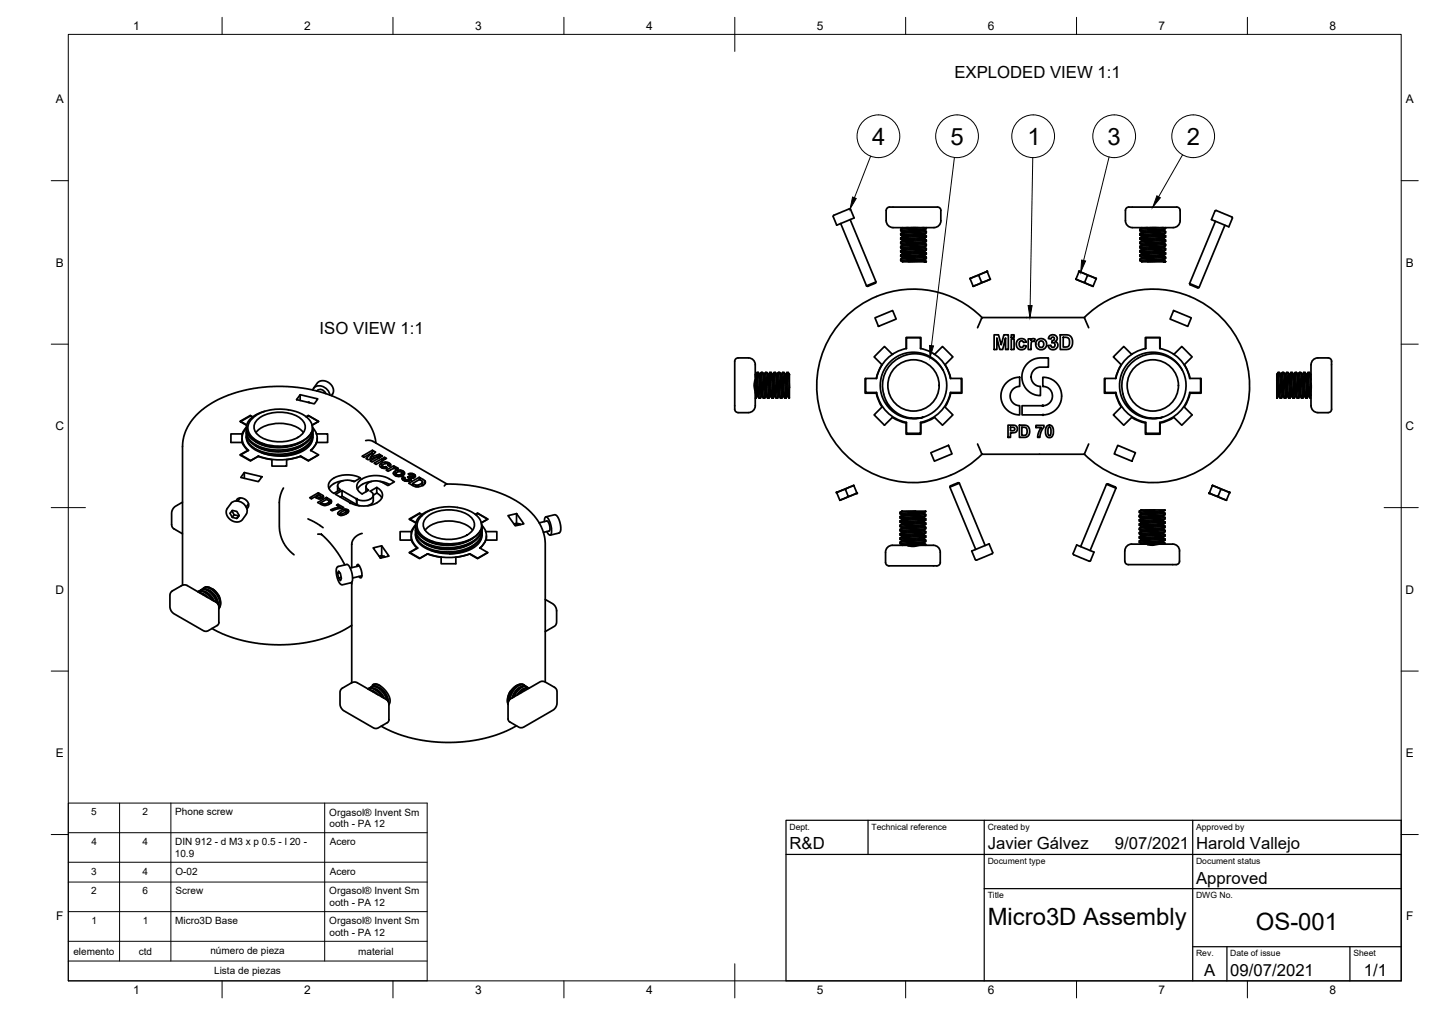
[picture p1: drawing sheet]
<svg xmlns="http://www.w3.org/2000/svg" width="420mm" height="297mm" viewBox="0 0 420 297" stroke-linecap="round" stroke-linejoin="round" font-family="sans-serif">
<!-- layer: Visible -->
<g fill="none" stroke="#000" stroke-width=".51">
<path d="M246 65.4l7.5 18.3M248.5 61.1l-3.7 1.6a.91 .91 0 0 0-1 .7l1 2.5 3-1.2 2.1-.9-1-2.5M248.5 61.1l.4 .2M248.8 64.3l7.5 18.2-.5 .5-1.9 .8-.4-.1M259.3 61.6v3M259.3 64.6a2 2 0 0 0 2 2M260.3 60.6h14M260.3 60.6a1.01 1.01 0 0 0-1 1M261.3 66.6h12M263.5 69.6v.4M263.5 70.9v.4M263.5 72.1v.4"/>
<path d="M263.5 73.4v.4M263.5 74.6v.4M263.5 75.9v.4M263.6 76.3l.5 .3M263.6 72.5l.5 .3M263.6 71.3l.5 .3M263.6 70l.5 .3M263.6 68.8l.5 .3M263.6 67.5l.5 .3M264.1 66.6v.2M264.1 67.8v.3M264.1 69.1v.2"/>
<path d="M264.1 70.3v.3M264.1 71.6v.2M264.1 66.8l-.5 .3M264.1 68.1l-.5 .3M264.1 69.3l-.5 .3M264.1 70.6l-.5 .3M264.1 71.8l-.5 .3M264.1 73.1l-.5 .2M264.1 74.3l-.5 .3M264.1 75.6l-.5 .2M265.8 66.6l-1.7 .2M265.8 76.6h4.6"/>
<path d="M270.4 66.6l-6.5 .4-.4 .1v.4M270.4 76.6l.6-.1zM270.5 76l-6.4 .6M270.5 74.7l-6 .5-.4 .1v.3M270.5 71l-6.4 .6M270.5 69.7l-6.4 .6M270.5 68.4l-6.4 .7M270.5 73.5l-6 .4-.4 .1v.3M270.5 72.2l-6.2 .5-.2 .1v.3M270.5 67.2l-6.4 .6M270.5 69.9l-6.4 .7M270.5 68.7l-6.4 .6"/>
<path d="M270.5 67.4l-6.4 .7M270.5 76.2l-6.4 .4M270.5 74.7v.3h-.3l-6.1 .6M270.5 73.4v.3l-.4 .1-6 .5M270.5 72.2v.3l-.4 .1-6 .5M270.5 70.9v.3l-.3 .1-6.1 .5M270.5 72.4l.5 .4-7.5 .6M270.5 73.7l.5 .3-7.5 .6M270.5 67.2v.2M270.5 68.4v.3M270.5 69.7v.2M270.5 75.9v.3"/>
<path d="M270.5 76.2l.5 .3M270.5 74.9l.5 .3M270.5 71.2l.5 .3M270.5 69.9l.5 .3M270.5 68.7l.5 .3M270.5 67.4l.5 .3M271 75.6l-7.4 .7M271 74.4l-7.5 .6 .6 .3M271 71.9l-7.4 .6M271 69.4l-7.4 .6M271 67.7l-7.2 .6-.3 .1v.4M271 69l-7.5 .6"/>
<path d="M271 70.2l-7.5 .7M271 71.5l-7.5 .6M271 75.2l-7.5 .7M271 75.7l-.5 .3M271 74.4l-.5 .3M271 73.2l-.5 .3M271 71.9l-.5 .3M271 70.7l-.5 .3M271 69.4l-.5 .3M271 68.1l-.5 .3M271 66.9l-.5 .3M271 73.1l-7.5 .7 .6 .3"/>
<path d="M271 70.6l-7.4 .7M271 68.1l-7.4 .7M271 66.6v.3l-.3 .1-7.1 .5M271 67.7v.4M271 69v.4M271 70.2v.4M271 71.5v.4M271 72.8v.3M271 74v.4M271 75.3v.3M274.3 60.6a1.01 1.01 0 0 1 1 1M275.3 61.6v3"/>
<path d="M275.3 64.6a2 2 0 0 1-2 2M288.8 79.4v.1M288.8 79.4l-5 2.1M288.9 79.5h.1M315.7 79.5l2.5 1M330.3 60.6h14M330.3 60.6a1.01 1.01 0 0 0-1 1v3a2 2 0 0 0 2 2M331.3 66.6h12M333.5 69.6v.4M333.5 70.9v.4M333.5 72.1v.4M333.5 73.4v.4"/>
<path d="M333.5 74.6v.4M333.5 75.9v.4M333.6 76.3l.5 .3M333.6 72.5l.5 .3M333.6 71.3l.5 .3M333.6 70l.5 .3M333.6 68.8l.5 .3M333.6 67.5l.5 .3M334.1 66.6v.2M334.1 67.8v.3M334.1 69.1v.2M334.1 70.3v.3"/>
<path d="M334.1 71.6v.2M334.1 66.8l-.5 .3M334.1 68.1l-.5 .3M334.1 69.3l-.5 .3M334.1 70.6l-.5 .3M334.1 71.8l-.5 .3M334.1 73.1l-.5 .2M334.1 74.3l-.5 .3M334.1 75.6l-.5 .2M335.8 66.6l-1.7 .2M335.8 76.6h4.6M340.4 66.6l-6.5 .4-.4 .1v.4"/>
<path d="M340.4 76.6l.6-.1zM340.5 76l-6.4 .6M340.5 74.7l-6 .5-.4 .1v.3M340.5 73.5l-6 .4-.4 .1v.3M340.5 72.2l-6.2 .5-.2 .1v.3M340.5 71l-6.4 .6M340.5 69.7l-6.4 .6M340.5 68.4l-6.4 .7M340.5 67.2l-6.4 .6M340.5 76.2l-6.4 .4M340.5 74.7v.3h-.2l-6.2 .6M340.5 73.4v.3l-.4 .1-6 .5"/>
<path d="M340.5 72.2v.3l-.4 .1-6 .5M340.5 70.9v.3l-.3 .1-6.1 .5M340.5 69.9l-6.4 .7M340.5 68.7l-6.4 .6M340.5 67.4l-6.4 .7M340.5 72.4l.5 .4-7.5 .6M340.5 73.7l.5 .3-7.4 .6M340.5 67.2v.2M340.5 68.4v.3M340.5 69.7v.2M340.5 75.9v.3M340.5 76.2l.5 .3"/>
<path d="M340.5 74.9l.5 .3M340.5 71.2l.5 .3M340.5 69.9l.5 .3M340.5 68.7l.5 .3M340.5 67.4l.5 .3M341 67.7l-7.2 .6-.2 .1-.1 .4M341 69l-7.4 .6M341 70.2l-7.4 .7M341 71.5l-7.4 .6M341 75.2l-7.5 .7M341 75.7l-.5 .3M341 74.4l-.5 .3"/>
<path d="M341 73.2l-.5 .3M341 71.9l-.5 .3M341 70.7l-.5 .3M341 69.4l-.5 .3M341 68.1l-.5 .3M341 66.9l-.5 .3M341 75.6l-7.4 .7M341 74.4l-7.4 .6 .5 .3M341 73.1l-7.5 .7 .6 .3M341 71.9l-7.4 .6M341 70.6l-7.4 .7M341 69.4l-7.4 .6"/>
<path d="M341 68.1l-7.4 .7M341 66.6v.3l-.3 .1-7.1 .5M341 67.7v.4M341 69v.4M341 70.2v.4M341 71.5v.4M341 72.8v.3M341 74v.4M341 75.3v.3M344.3 60.6a1.01 1.01 0 0 1 1 1v3a2 2 0 0 1-2 2M355.6 61.6l4 1.6a.86 .86 0 0 1 1 .7l-1.1 2.5-5-2.1zM355.6 64.8l-7.5 18.2"/>
<path d="M358.4 65.9l-7.6 18.2h-.7l-1.9-.8-.1-.3M256 93l5.2-2.1 1 2.5-5.2 2.1zM256.3 82.5l-2.8 1.2M283.8 81.5l1 2.3 4.8-2M283.8 81.5h.1M286.3 80.5l2.6-1 .8 2.1-2.5 1.1zM286.3 80.5l-2.5 1.1M287.2 82.7l-2.5 1M287.3 92.9a28.3 28.3 0 0 0-40 0 28.3 28.3 0 0 0 0 40 28.3 28.3 0 0 0 40 0M289.7 81.6h.1M289.8 81.6v.1M289.8 81.7h.1"/>
<path d="M289.8 81.7l-.2 .1M290.9 98h1.3l.7 2.9 .8-2.9h1.3v4.3h-.8v-3.4l-.8 3.4h-.9l-.8-3.4v3.4h-.8zM295.9 99.2h.8v3.1h-.8zM295.9 98h.8v.7h-.8zM297.8 99.5l1.1-.4 1.1 .4 .3 .6-.9 .1-.1-.3-.5-.2-.4 .3-.2 .4 .1 .8 .3 .4h.6l.3-.5 .8 .1-.5 .9-1.1 .2-.9-.4-.4-1 .1-.9zM300.8 99.2h.8v.4l.5-.5 .8 .2-.3 .7-.4-.2-.4 .3-.1 2.2h-.9zM304.1 100l.7-.2 .5 .4 .1 .9-.4 .5h-.6l-.4-.2-.1-.8zM307.1 98.3l.6-.3 1 .1 .6 .6-.2 1a.28 .28 0 0 0-.3 .3 .28 .28 0 0 0 .4 .2l.3 .8-.5 1.1-1.1 .2-.8-.3-.4-.9 .8-.1 .3 .6 .3 .1 .4-.2 .2-.6-.3-.5-.7-.1 .1-.6 .7-.4v-.4l-.5-.3-.4 .2-.1 .4-.8-.1zM310.2 98h2.1l1.1 .6 .4 .9v1l-.2 .9-.5 .6-.8 .3h-2.1zM311.1 98.7l1.3 .1 .4 .4 .1 1.4-.4 .8-1.4 .2zM314.8 81.7h.1M314.8 81.7l.2 .1"/>
<path d="M314.8 81.6l2.5 1.1M315 81.8l4.8 2M317.3 92.9l1.2 3M317.3 92.9h-30l-1.3 3M317.3 92.9a28.3 28.3 0 0 1 40 0 28.3 28.3 0 0 1 0 40 28.3 28.3 0 0 1-40 0M318.2 80.5l2.5 1.1-.9 2.1-2.5-1zM319.8 83.8h.1M319.9 83.7h.1M320.7 81.6h.1M320.7 81.5h.1M320.8 81.5l-.1 .1M320.8 81.5l-5-2.1-1 2.3"/>
<path d="M343.4 90.9l5.2 2.1-1.1 2.5-5.2-2.1zM348.1 83l2.7 1.1M87.8 115.5l5.2 1.2-1 1.5-5.2-1.2zM87.8 115.5v1.7M90.3 117.8l.3 .1M90.4 117.7l-.3 .1M91.5 114.1a2.3 2.3 0 0 1 3.8-.5 3 3 0 0 1 1.2 2M91.7 113.6l1.7-1.9 .8-.3 1.3 .2 1.3 .9 .7 1.2v1.1l-.5 1M92.7 114.4a1.54 1.54 0 0 1 2.6 .8M216 104.7h3a2 2 0 0 1 2 2.1v4.2l-.4 1.7 .4 2.2v3.8a2 2 0 0 1-2 2l-3 .1M216 104.7a1.61 1.61 0 0 0-1 2.1v12.2a1.43 1.43 0 0 0 1 1.7M220.9 111.4l.3 5.1 .4-.5"/>
<path d="M221 109.7l.5 6.3M221 109.5h.2M221 116.5h.2M221.2 109.5l.3-.5 .5 7.2 .1 .3h.4M221.2 109.5l.5 6.1 .4 .9M221.5 109h.4l.1 .3 .5 7.2 .3-.5M221.5 116h.3M221.9 109l.4 1.1 .5 5.9M222.2 109.5h.2l.4-.5 .5 7.5-.3-.8-.6-6.2M222.7 109h.4l.1 .3 .5 7.2 .3-.5h.3M222.8 116h.3M223.1 109l.4 1.1 .5 5.9"/>
<path d="M223.4 116.5h.4M223.4 109.5h.3l.3-.5 .5 7.2 .1 .3h.4M223.7 109.5l.5 6.2 .4 .8M224 109h.4l.1 .4 .5 7.1 .3-.5h.3M224.4 109l.4 .9 .5 6.1M224.7 109.5h.2M224.9 109.5l.3-.5 .6 7.5M224.9 109.5l.5 6 .4 1M225.2 109h.4l.1 .4 .5 7.1 .3-.5M225.6 109l.4 .9 .5 6.1M225.8 116.5h.5M225.9 109.5h.3"/>
<path d="M226.2 109.5l.3-.5 .5 7.1 .1 .4h.4M226.2 109.5l.5 6 .4 1M226.5 109h.4l.1 .4 .5 7.1 .3-.5M226.5 116h.3M226.9 109l.4 1.1 .5 5.9M227.2 109.5h.2M227.4 109.5l.6 6.2 .3 .8M227.4 109.5l.3-.5 .6 7.1v.4h.4M227.7 109h.4l.1 .4 .5 7.1 .3-.5h.3M227.8 116h.2M228.1 109l.4 1.1 .5 5.9M228.4 109.5h.3l.3-.4 .5 7 .1 .4h.4"/>
<path d="M228.7 109.5l.5 6.2 .4 .8M229 109h.4l.1 .4 .5 7.1 .3-.5h.2M229.4 109l.4 .9 .5 6.1M229.7 109.5h.2M229.9 109.5l.5 6 .4 1M229.9 109.5l.3-.5 .7 7.5 .1-3M230.2 109h.4l.1 .4 .3 4.1M230.6 109l.4 .6v3.9M230.9 109.5l.1 .2M253.3 110.8h-.2v4.3h3.3l.5 1.8 1.2 2.2-2.3 2.3 3 3 2.3-2.2M253.3 110.8l3.2-.1a11 11 0 0 1 8.7-8.7v-3.2h4.1v3.2a11 11 0 0 1 8.8 8.8h3.2v4.1l-3.2-.1a11.1 11.1 0 0 1-8.8 8.8v3.2h-4.1v-3.2a11 11 0 0 1-8.7-8.7h-3.2zM260.1 106.2l1.9-1.5 2.1-1.1 2.4-.5 2.4 .1 2.1 .6 2 1.1 1.5 1.4 1.4 2-2.1-2.5-1.5-1.1-1.8-.8-1.7-.3-1.7-.1-1.5 .2-1.6 .6a9.2 9.2 0 0 0-5.1 12.2l.9 1.6 1 1.4 2.4 1.8 3.3 1.1h1.7l2-.3-1.5 .3-1.9 .1-2.6-.4-2.7-1.5-1.2-1-1.2-1.5-1.3-2.9-.2-3.1 .3-1.9 .5-1.4z"/>
<path d="M261.1 103.7l-2.3-2.3-3 3 2.3 2.3-.9 1.7-.8 2.4M261.4 103.5l-.3 .2M265.1 102v-3.2h4.3v3.2M273.2 103.5l.3 .2M273.5 103.7l2.3-2.3 3 3-2.3 2.4 .9 1.6 .8 2.4M275.9 108.3a9.7 9.7 0 0 1-5.7 13.8M281.3 110.8h.1v4.3h-3.2l-.5 1.8-1.2 2.2 2.3 2.3-3 3-2.3-2.2M294.4 112.1l1.7-1.2 2.2-.5v2.7l-.8 .1-1 .6-.8 1.1-.1 .9 .1 1.1 .5 .9 1 .7 1.1 .2v2.7l-1.3-.2-1.6-.6-1.2-1.1-.9-1.4-.4-1.6 .1-1.7 .5-1.5zM300.6 106.4l1.2-.9 1.2-.5 3.7-.3v2.7h-2.5l-.8 .3-1.1 .8-.6 1.3 .1 1.2 .5 1.1 .9 .7 1.2 .3v2.7l-1.6-.3-1.4-.7-1.3-1.2-.8-1.4-.3-1.6 .1-1.4 .5-1.4zM305.1 110.4l1.5 .2 1.2 .5 1.2 .8 .9 1.2 .7 2.4-.1 1.6-.6 1.5-1.4 1.6-1.8 1-1.4 .2h-6.3v-2.7h6.6l1-.4 .9-.9 .4-1.3-.1-1.2-1-1.3-1-.4-.7-.1zM323.3 110.8h-.2v4.3h3.3l.5 1.8 1.2 2.2-2.3 2.3 3 3 2.3-2.3 1.7 1 2.3 .7v3.3h4.3v-3.3M326.5 110.8h-3.2v4.1h3.2"/>
<path d="M326.5 110.7a11 11 0 0 1 8.7-8.7v-3.2h4.1l.1 3.2a10.9 10.9 0 0 1 8.7 8.8h3.2v4.1h-3.2a10.9 10.9 0 0 1-8.7 8.7l-.1 3.2h-4.1v-3.2a11.1 11.1 0 0 1-8.7-8.8M330.3 106.1l2-1.6 1.8-.9 2.4-.5 2.4 .1 2 .6 2 1 1.5 1.4 1.5 2.1-1-1.4-1.3-1.3-2.8-1.6-1.7-.4-2-.1-1.5 .2-1.7 .7a9.3 9.3 0 0 0-4.9 12.2l.5 1.1 1.3 1.7 2.7 2 3 1h1.7l2-.3-1.7 .4h-1.7l-2.6-.4-2.8-1.6-1.4-1.3-.9-1.2-.8-1.4-.5-1.8-.2-3.1 .8-2.8 .7-1.3zM331.4 103.5l-.3 .2-2.3-2.3-3 3 2.3 2.3-.9 1.7-.8 2.4M335.1 102v-3.2h4.3v3.2M343.2 103.5l.3 .2 2.3-2.3 3 3-2.3 2.4 .9 1.6 .8 2.4M345.9 108.3a9.7 9.7 0 0 1-5.7 13.8M351.3 110.8h.1v4.3h-3.2l-.8 2.4-.9 1.6 2.3 2.3-3 3-2.3-2.2-2.2 1.1-1.8 .5M373.6 111.2v4.7M373.6 109.5l.4-.5 .5 7.2 .1 .3h.3M373.7 109.5l.5 6.1 .3 .9M373.7 109.5l-.1 1.8 .4 4.7M374 109h.3l.1 .3 .5 7.2 .4-.5h.2"/>
<path d="M374 116h.3M374 116l-.3 .5-.1-.6 .1 .6M374.4 109l.4 1.1 .4 5.9M374.6 109.5h.3l.3-.5 .5 7 .1 .5h.4M374.9 109.5l.5 6.2 .4 .8M375.2 109h.4l.1 .4 .5 7 .3-.4h.3M375.6 109l.4 1.1 .5 5.9M375.9 109.5h.3M376.1 109.5l.3-.5 .6 7.3 .5 .2M376.2 109.5l.5 6.2 .3 .8M376.4 109h.5v.4l.5 7.1 .4-.5M376.9 109l.3 .9 .6 6.1"/>
<path d="M377.1 109.5h.3M377.4 109.5l.3-.5 .5 7.1 .1 .4h.4M377.4 109.5l.5 6 .4 1M377.7 109h.4l.1 .4 .5 7.1 .3-.5M377.8 116h.2M378.1 109l.4 1.1 .5 5.9M378.4 109.5l.3 .3 .5 5.7 .4 1M378.6 109.5l.3-.5 .6 7.1 .1 .4h.4M378.9 109h.4l.1 .2 .5 7.3 .4-.5M379 116h.3M379.3 109l.5 1.1 .5 5.9M379.6 109.5h.3l.3-.5 .5 7.1 .1 .4h.4"/>
<path d="M379.9 109.5l.5 6.2 .4 .8M380.2 109h.4l.1 .4 .5 7.1 .3-.5h.3M380.3 116h.2M380.6 109l.4 .9 .5 6.1M380.9 109.5h.2M381.1 109.5l.4-.5 .5 7.3 .1 .2h.4M381.1 109.5l.6 6 .4 1M381.4 109h.4l.1 .4 .5 7.1 .4-.5h.2M381.8 109l.4 .9 .6 6.1M382.1 109.5h.3M382.4 109.5l.3-.5 .5 7.1 .1 .3 .3 .1M382.4 109.5l.5 6 .4 1"/>
<path d="M382.7 109h.4l.1 .4 .4 6.5M383.1 109l.4 .7 .1 1.5M383.4 109.5h.2M385.6 104.7h3a1.45 1.45 0 0 1 1 1.8v12.5a1.43 1.43 0 0 1-1 1.7l-3 .1M385.6 104.7a2.04 2.04 0 0 0-2 2.1v11.9a2 2 0 0 0 2 2M70.4 133.3v-.2l2.9 1.7 2.3-1.3M70.4 123.5v-.2l1.8 1.1M70.8 127.8v-.8h-3.2v2.5h3.2v-1.3M70.8 129.5l.7 1.2 1 1.1M71.5 138.3l5.1 1.2-1 1.5-5.2-1.3zM71.5 138.3v1.7M72.1 125l-1.3 2"/>
<path d="M72.1 125.3a4.2 4.2 0 0 0 .6 6.5l-2.3 1.3M72.5 131.8l-2.3 1.3 3 1.8 2.4-1.4 4 1v1.9h4.3v-1.9M72.5 131.8v.1M73.2 121.6v.2M73.3 121.7l-2.9 1.6M73.9 122l-.7-.4-3 1.7 2 1.2M74.9 126.6a10.2 10.2 0 0 1 10.7-2.1l2.2 1.1 1 1M75.1 123a10.6 10.6 0 0 1 13.4 0 3.1 3.1 0 0 1-1.4 5 11.4 11.4 0 0 1-11.4-.5 2.92 2.92 0 0 1-.6-4.5zM75.6 133.5v.1M75.6 133.5a17.9 17.9 0 0 0 12.4 0M76.6 132.5a14.1 14.1 0 0 0 5.4 1M77.4 120.4l-1.9 .7-1.9 1.1-1 1.3-.5 1.3 .2 1.6 1.1 1.6 1.6 1 2.3 .9-2.5-1.2-1-.8-.8-1-.4-1-.1-1 .3-1 .6-1a9.5 9.5 0 0 1 7.6-3.2l2.2 .1 3.2 .6 2.2 .9 1.2 .8 1.1 1.3 .5 1.4-.2 1.6-.7 1.1-2 1.6-2.6 1.1-3.3 .6-3.2-.1-3.1-.8-2.3-1.2-1.5-1.5-.4-1.1v-.9"/>
<path d="M88 133.6l2.3 1.3M88.7 129l-2.9 1.4-1.7 .4-2.4 .2-3.9-.4-2-.7-1.2-.8M88.7 130.2l-1.6 .9-1.7 .6-3.8 .6-4-.6-3-1.3M88.7 131.5l-2.9 1.3-3.8 .7M89.6 121.9l.6-.3 3 1.7-1.9 1.1 1.9-1.1M89.7 122l.6-.3 2.9 1.7M90.2 121.6v.1M90.9 131.8h.1M90.9 131.8l2.3 1.3-3 1.8-2.3-1.3-4 .9M90.9 131.8v.1M91.1 126.6a10.7 10.7 0 0 1-9.3 4l-2.7-.2-1.8-.5M91.4 124.8l.1 1.1-.3 1.4-.9 1.3-1.1 1-2.9 1.4-3.8 .7h-2.4l-1.9-.3-3.3-1.2-1.3-.9-.9-1-.5-1.2-.1-1.1"/>
<path d="M91.5 125.2l1.1 1.8M91.5 127.8l-.1 .9-.4 1.2-.9 1-1.3 1-3 1.2-3.8 .4M91.5 126.6v1l-.4 1.1-.7 1.1-1.2 1-3.2 1.5-3.9 .6-4-.3-3.3-1.2-1.2-.9-.9-1-.6-1.3v-1M91.5 127l-.1 1.1-.4 1.1-.8 1.1-1.1 .9-3.4 1.5-3.5 .6-4.1-.4-3.3-1.2-1.1-.8-1-1-.5-1.2-.1-1.1M91.5 125.8v1l-.5 1.2-.9 1.2-1.1 .9-3.3 1.4-3.4 .5-4.2-.3-3.3-1.2-1.5-1.1-.7-.9-.4-1-.1-1.1M92.6 126.9a4.3 4.3 0 0 1-1.7 4.9M92.6 127h3.3v2.5h-3.3l-.6 1.2-1 1.1M92.6 127h.1M92.8 128.2v1.3M93.1 133.1l-2.8 1.7M107 128.9l1.1-.1 .9 .3 21.8 12.6M108.9 132.5l-1.8 1.7 .6 .3 3-1v.7"/>
<path d="M109 131.8l-3.1 1.7 .6 .3 2.4-1.3v.8M109 133.2v-1.4l.9 .5-1.5 1.5M110 129.7l-.5-2.6-1.1-2.5-1.6-2.2-2.2-2.2-2.4-1.8-2.9-1.6-3.6-1.5-4.1-1.2-4.7-.7-4.3-.3-4.5 .1-3.8 .5-4.4 .9-3.4 1.2-3 1.3-3.5 2.2-2.2 1.8-2 2.4-1.4 2.5-.9 3.1-.1 42.2M110.7 133.5l-2.4 1.4 .6 .3 3-1.7-.9-.6v1.1M111 132.9l-2.6 .9v.5M111.6 135.5l-.5 .6 .1 .5 .9 .4 1.2-.1-.4-.3v.5M111.7 134.3l-2.2 1.3 .5 .3 2.2-1.3-.5-.3v.7M112 136.6l-.2-.3v.7M112.4 136.7l-.4-.1v.4M112.5 133.8l-.5 .3 .5 .4 .6-.4-.6-.3v.6M112.8 135.2l-1.2 .3v1.3M112.9 136.6l-.5 .1v.4"/>
<path d="M113.6 136.2l-.1-.4-.6-.2-1.1 .7M113.6 136l-.2 .2 .7 .3 .2-.5M113.8 135.5l-1-.3v.5M114.3 136.2l-.5-.7v.8M115.2 138.7v-.4v.5l.4 .4 .8 .2 1.1-.1 .9-.7-.1-.4-.4-.4v1.4M115.2 136.3l-2.2 1.3 .6 .3 1.5-.8h.5l.3 .3 .6-.2-.2-.3v.4M115.4 136.8l.3-.2-.5-.3v.8M115.7 137.8l-.5 .5M115.9 138.6l.5-.5h1l.2 .3v.9M116 136.8h-.6v.3M116.1 138.9l-.2-.3v.7M116.3 136.9l-.3-.1v.5"/>
<path d="M116.4 137.6l-.7 .2v1.4M116.6 139l-.5-.1v.5M117.2 137.6h-.8v.5M117.3 138.8l-.7 .2v.5M117.6 138.4l-.3 .4v.6M117.9 137.8l-.7-.2v.4M117.9 139.5l-.3 .6 .6 .6 1.4 .1 .7-.4-.1-.5v.6M119.7 140l-.2 .3v.5M119.8 139.4l-.6 .2 .5 .3v.9M120 138.5l-.6 .2 .4 .4h.9l.1 .8M120.2 139.5l-.4-.1v1.3M120.6 138.6l-.6-.1v.5"/>
<path d="M120.6 139.4l-.4 .1v.4M120.8 139.2l-.2 .7M121.1 139.8v-1l.4 .3-.1 .5-1.2 .3M121.1 138.8l-.5-.2v.4M122.7 139.7l-3.1 1.7 1.5 .8 .9 .3 1.2-.2 .9-.5 .4-.6-.2-.5v.8M261.1 122.1l2.2 1.2 1.8 .5v3.3h4.3v-3.3l2.4-.7 1.7-1M272.4 132.5l5.1-2.2 1.1 2.5-5.2 2.2zM286 129.9l1.3 3h30M294.9 124.4l2.1 .1 .6 .7v.6l-.3 .6-.4 .2-1.2 .1v1.3h-.8zM295.7 125l1 .1 .2 .7-.4 .2-.8 .1zM298.3 124.4l2 .1 .7 .6 .2 1.6-.5 1-.7 .3h-1.7zM299 125l.9 .1 .5 .3 .1 1.2-.3 .7-1.2 .1z"/>
<path d="M303.1 124.5h2.4v.5l-1 1.5-.3 1.5h-.6l.1-.8 1-2.1h-1.6zM306.2 124.8l.6-.4h.5l.6 .4 .2 .5 .1 1.6-.3 .8-.4 .3h-.9l-.6-.7-.1-1.5zM306.8 125.1h.5l.2 .6-.1 1.6-.3 .2-.4-.2-.1-.5zM318.5 129.9l-1.2 3M327 130.3l5.2 2.2-1 2.5-5.2-2.2zM53.4 147l-2.4 1.4-.6 .8-.2 1v3.3l.2 .8 .4 .4 2.6 1.5M67.8 149.5l.7 1.2 1.3 .3 .2-.2M67.9 147a3 3 0 0 1 4.3 3.1l-1.3 2-.8 .5-1.4 .1-1.4-.7-.9-1.1-.2-1.3 .3-.8zM68.5 150.7l-.5 .7-.7-1.2 .7-.8 1.3 .3 .7 1.2-.7 .8M69.1 146.6l.3-.5 .6-.3h.9l.8 .3 .7 .7 .3 .8-.1 .8-.4 .5M69.8 151l-.5 .7-1.3-.3M70.3 145.7l-.7 .9"/>
<path d="M72.7 147.4l-.7 1M83 142.8l-.9 1.8-.4 2 .2 8.9 .5 2.2 1 1.8 1.1 1.5 1.5 1.4M90.1 151.9l2.6 1.2 1.8 1.3M92.5 145.2l.7-.4 .7 .4v.8M93 156.3l1.1 .1M93.1 144.2l-2.5 1.5 .5 .3 1-.6 1 .6h.7l.8-.5-.1-.4v.5M93.1 144.8v-.6l1.4 .9M93.2 145.5l-.7-.3v.5M93.5 145.6l-.3-.1v.5M93.8 145.5l-.3 .1v.4M93.9 147.1l1.7-1 .7 .5v1M93.9 145.3l-.1 .7"/>
<path d="M94 156.3l2 1.9 1.9 2.3 3 4.8M94.6 147.5l-.7-.4v.5M94.9 147.5h-.3v.4M95.3 147.5h-.4v.4M95.5 145.6l-2.5 1.5 1.9 .8 .9-.1 .8-.4 .4-.5-.1-.5v.7M95.5 146.2v-.6l1.4 .8M96.2 146.9l-.9 .6v.4M96.3 146.7l-.1 .9M96.7 140.7l1.5-1.1 2.5-.6 2.8 .2 2 .7-1.9 1.1-2.1-.5-2 .5-.6 .6-.1 .7 .8 1-1.9 1.1-1.1-.9-.5-1 .1-1zM98.8 142.1v1.6M98.9 148.1v-.5l1.7 .9-3.4 1-.5-.3 1.3-.5M98.9 147.6l-.5 .2 1.1 .7"/>
<path d="M99.5 150.4l-.1-.1v.5M99.5 148.8v-.3l-.9 .1-.6 .1v.4M99.8 150.5l-.3-.1v.4M100.1 150.4l-.3 .1v.3M100.1 143.6l-1.9 1.1 4.3 2.5 2.2 .7 1.8 .2 2-.2 1.4-.6 1.3-.8 .6-1 .1-.9-.5-1.1-1.2-.9v1.7l1 .6 .5 .8M100.1 143.6l4.3 2.4v1.7l-4.3-2.5zM100.1 145.2l-.5 .3M100.4 140.7l-2.6 .7-1 .8-.5 .8M100.9 149.4v-.4l-.8 .2-1 .5-.3 .5M100.9 149l.8 .2M101.3 149.7l-1.2 .7v.4M101.4 150.3v-.8l-.1 .9"/>
<path d="M101.4 149.5l-.2-.2-.5 .1-1.3 .9M101.7 150.1v-.9l.3 .2-.1 .5-1.4 .8-1 .1-.6-.3-.1-.4M102.8 140.7l1 .2M104.4 147.7l.8 .3M105.2 140.7l1-.7 1.3-.5 2.9-.3 2.7 .5 2.3 1.3-1.9 1.1-2.5-1.3-1.3-.1-1.5 .3-.7 .5-.4 .6 .2 .8 .6 .6-1.9 1.1-1-.8-.6-1 .1-1.1zM106 156.1l-1.1 .4-.9 .6-1 1.6-.1 7.4M107.1 142.4v1.5M108.7 140.9l-2.4 .7-.9 .6-.8 1M110.2 142.6l-1.9 1.1 .9 1v.5l-.4 .5-1 .6-1.1 .2-1.4-.1-.9-.4v1.7M110.2 144.3l-1 .6v1.7l-.2 .5-1.4 .9M111.1 140.9l1.4 .2 1.5 .7M111.7 159.7v3"/>
<path d="M118.4 140.1l.2-.3-.7-.3v1M118.5 140.3l-.1-.2v.6M119 140.4l-.5-.1v.5M119.5 140.3l-.5 .1v.4M120 152.1l1.7 .8M120.3 156.8v1.3M120.3 155.6h-3.2v2.5h3.2M120.3 155.6v.8M120.4 158l.6 1.2 1 1.2M120.7 141.5l2-1.2 .9 .6v1.1M121.6 153.8l.4 1.8 1.7 1.8 2.5 1.3 3.2 .6h3.7l3.2-.8 2.6-1.4 1.1-1 .6-.9M121.6 142l-.9-.5v.6"/>
<path d="M121.6 153.6l-1.2 2M121.6 153.8a4.2 4.2 0 0 0 .6 6.6l-2.2 1.3M122 142h-.4v.4M122.4 141.9l-.4 .1v.5M122.7 140.4v-.7l1.6 1M122.7 150.2v.1M122.9 150.3l-2.9 1.6M123.4 151a13 13 0 0 1 10.9-2.4l3.3 1 2.3 1.7 1 1.8v1.1l-.3 1M123.4 150.6l-.7-.4-3 1.7 2 1.1M123.5 141.3l-1.1 .6v.6M123.6 141l-.1 1.1M123.6 141.9l.2 .1"/>
<path d="M124.4 155.2a10.2 10.2 0 0 1 10.7-2.1l2.2 1.1 1 1M124.6 151.6a10.6 10.6 0 0 1 13.4 0 3.1 3.1 0 0 1-1.4 5 11.4 11.4 0 0 1-11.4-.5 2.92 2.92 0 0 1-.6-4.5zM127 149l-2.2 .8-1.7 1.1-1 1.2-.5 1.6 .3 1.5 1.1 1.4 2 1.3 1.8 .6-3-1.5-1.4-1.8-.4-1.1 .1-1 .4-1 .9-1.1M130 142.2l.6-.5 7.1 .4 4.9 1 5 1.7 3.6 1.8 2.8 2.1 2.2 2.1 2 3.1 1 2.7 .3 2.3v40.7M138.2 157.6l-3 1.4-3.8 .6-3.9-.4-2.1-.7-1.3-.8M138.2 158.8l-1.5 .9-1.7 .6-3.7 .5-4-.4-1.6-.6-1.6-.8M139.1 150.5l.6-.3 3 1.7-1.9 1.1 1.9-1.1-2.9-1.6-.6 .3M139.7 150.2v.1M140.6 155.2a10.7 10.7 0 0 1-9.2 4l-2.8-.3-1.8-.4M140.9 153.4l.1 1.1-.2 1.3-.7 1.1-1.1 1-2.7 1.5-1.8 .5-2.4 .4-3.9-.2-2.2-.6-1.7-.8-1-.6-1.1-1.3-.5-1.1-.1-1.2M141 155.2v1l-.3 1-1.1 1.4-1 .9-3.2 1.4-3.6 .6-2.5-.1-1.9-.3-3.2-1.2-1.3-1-.8-1-.5-1.2v-.9M141 153.7l1.1 1.9"/>
<path d="M141 156.4l-.1 .9-.6 1.4-1.1 1.1-1.1 .8-3.3 1.1-3.3 .3M141 155.6l-.1 1.1-.4 1.1-.8 1.1-1 .9-3.4 1.5-4.1 .6-3.8-.4-3.1-1.2-1.4-1.1-.8-1-.4-.9-.1-1.1M141 154.4v1l-.5 1.1-.7 1-1.3 1.1-1.5 .9-1.7 .6-3.9 .5-4-.4-3.2-1.2-1.3-.9-.8-1-.4-1.1-.1-1M142.1 155.4a4.3 4.3 0 0 1-1.7 5M142.1 155.6h3.3v2.5h-3.3l-.6 1.1-1 1.2M142.1 155.6h.1M142.3 156.8v1.3M148.6 150.9l2.5-.6 2.2 3-2.5 .6zM150.4 153.3l.7-.1 1 .1M151.1 150.3v2.9M152.2 153.6l-.1-.3-1.5 .4M157.8 153l2.2-.5a2.58 2.58 0 0 1 .7 2.9l-1.7 .4"/>
<path d="M159.3 152.6a1.27 1.27 0 0 1 .4-1.4 5 5 0 0 1 1.7 4.6l-.4 .8a1.27 1.27 0 0 1-1-1.1M159.7 151.3l2.9-.6 .7 .8 .6 1.5 .2 1.9-.2 .9-2.9 .8M244.8 144.2l.9 2.1M244.8 144.2h.1M245.7 146.4h.1M245.7 146.3h.1M247.3 143.2l-2.5 1M249.8 142.1h.1M249.8 142l-5 2.2M249.8 142.1l.9 2.2-4.9 2.1M249.8 142.1l-2.5 1.1 .9 2.1-2.5 1M250.7 144.3l-2.5 1"/>
<path d="M261.1 159.6h4.3l1.4 .3 2.4-.3h3.9M261.1 159.6a2 2 0 0 0-2 2v3a1.6 1.6 0 0 0 2 1h12.3a1.47 1.47 0 0 0 1.7-1v-3a2 2 0 0 0-2-2M263.4 150.4l.5 .2M263.4 156.6l.5 .3M263.4 157.8l.5 .3M263.4 159.1l.5 .3M263.4 149.9v.4M263.4 151.2v.4M263.4 152.4v.4M263.4 153.7v.4M263.4 154.9v.4M263.4 156.2v.4"/>
<path d="M263.4 157.4v.4M263.9 150.6v.3M263.9 151.9v.2M263.9 153.1v.3M263.9 154.4v.2M263.9 155.6v.3M263.9 156.9v.2M263.9 158.1v.3M263.9 159.4v.2M263.9 149.6l-.5 .3M263.9 150.9l-.5 .3M263.9 152.1l-.5 .3"/>
<path d="M263.9 153.4l-.5 .3M263.9 154.6l-.5 .3M263.9 155.9l-.5 .3M263.9 157.1l-.5 .3M263.9 158.4l-.5 .3M264 149.6h-.1M267.9 149.6l-4.5 .3M267.9 149.6h-4M267.9 149.6l2.9 .1M270.3 152.8l.5 .3-7.4 .6M270.3 154l.5 .3-7.4 .6M270.3 155.3l.5 .3-7.4 .6"/>
<path d="M270.3 150.3l-6.4 .6M270.3 151.5l-6.4 .6M270.3 152.8l-6.4 .6M270.3 154l-6.4 .6M270.3 155.3l-6.4 .6M270.3 156.5l-6.4 .6M270.3 157.8l-6.4 .6M270.3 159l-6.3 .6M270.3 150.3l.5 .2M270.3 151.5l.5 .3M270.3 156.5l.5 .3M270.3 157.8l.5 .3"/>
<path d="M270.3 159l.5 .3M270.3 150v.3M270.3 151.3v.2M270.3 152.5v.3M270.3 153.8v.2M270.3 155v.3M270.3 156.3v.2M270.3 157.5v.3M270.3 158.8v.2M270.8 151.8l-7.4 .6M270.8 156.8l-7.4 .6M270.8 159.3l-5.1 .4"/>
<path d="M270.8 150.5l-7.4 .7M270.8 158.1l-7.2 .5-.2 .1v.4M270.8 149.7l-.8 .4-6.1 .5M270.8 151l-.8 .3-6.1 .6M270.8 152.2l-1 .4-5.9 .5M270.8 153.5l-.8 .3-6.1 .6M270.8 154.7l-.8 .4-6.1 .5M270.8 156l-.9 .4-6 .5M270.8 157.2l-.9 .4-6 .5M270.8 158.5l-.8 .3-6.1 .6M270.8 158.1v.4h-.3l-7.1 .6M270.8 156.8l-.1 .5-7.3 .5"/>
<path d="M270.8 156l-7.4 .6M270.8 154.7l-7.4 .6 .5 .3M270.8 153.4l-7.4 .7 .5 .3M270.8 152.2l-7.4 .6 .5 .3M270.8 150.9l-7.4 .7 .5 .3M270.8 149.7l-7.4 .7M270.8 150.6v.3M270.8 151.8v.4M270.8 153.1v.3M270.8 154.3v.4M270.8 155.6v.4M270.8 159.3v.3"/>
<path d="M280.7 141.4l-.4-.1-2.2 .9-.2 .3 7.6 18.3M280.7 141.4l-2.8 1.1M280.7 141.4l7.5 18.2M323.7 141.7l2.8 1.2M326.5 142.9l-.1-.4-1.7-.7-.6-.2-.4 .1-7.5 18.3M326.5 142.9l-7.5 18.2M329.7 159.8l.9-.5 .5-.1h4.5l1.6 .4 1.8-.4h4.1a1.96 1.96 0 0 1 2 2v3a1.61 1.61 0 0 1-2 1h-12.2a1.43 1.43 0 0 1-1.8-1v-3zM333.4 150l7.4-.6-.8 .3-6.1 .6zM333.4 149.6v.4M333.4 150.8v.4M333.4 152.1v.4M333.4 153.3v.4"/>
<path d="M333.4 154.6v.4M333.4 155.8v.4M333.4 155l7.4-.6-.8 .3-6.1 .6M333.4 153.7l.5 .3M333.4 155l.5 .3M333.4 156.2l.5 .3M333.4 157.5l.5 .3M333.4 158.7l.5 .3M333.9 152.8l-.5-.3 7.4-.6-.9 .4-5.8 .4-.2 .3M333.9 150.3v.2M333.9 151.5v.3M333.9 154v.3"/>
<path d="M333.9 155.3v.2M333.9 156.5v.3M333.9 157.8v.2M333.9 159v.2M333.9 149.3l-.5 .3M333.9 150.5l-.5 .3M333.9 151.8l-.5 .3M333.9 153l-.5 .3M333.9 154.3l-.5 .3M333.9 155.5l-.5 .3M333.9 156.8l-.5 .3M334 149.2l-.1 .1"/>
<path d="M337.9 149.2l-4.5 .4M337.9 149.2l-4 .1M337.9 149.2l2.9 .1M340.3 149.9l-6.4 .6M340.3 151.2l-6.4 .6M340.3 154.9l-6.4 .6M340.3 156.2l-6.4 .6M340.3 149.7v.2l.5 .3-7.4 .6M340.3 150.9v.3l.5 .3-7.4 .6M340.3 152.4l.5 .3-7.4 .6M340.3 153.7l.5 .3-7.4 .6M340.3 154.7v.2l.5 .3-7.4 .6"/>
<path d="M340.3 155.9v.3l.5 .3-7 .5-.4 .1v.4M340.3 157.4l.5 .3-7.1 .5-.3 .1v.4M340.3 158.7l.5 .3-5.1 .3M340.3 152.4l-6.4 .6M340.3 153.7l-6.4 .6M340.3 157.4l-6 .5-.9 .4M340.3 158.7l-6.3 .5M340.3 152.2v.2M340.3 153.4v.3M340.3 157.1v.3M340.3 158.4v.3M340.8 150.6l-.8 .4-6.1 .5"/>
<path d="M340.8 153.1l-.9 .4-6 .5M340.8 155.6l-.9 .4-6 .5M340.8 156.9l-.9 .4-6 .5M340.8 158.1l-.7 .4-6.2 .5M340.8 156.9l-7.4 .6M340.8 157.7v.4l-.2 .1-7.2 .5M340.8 155.2v.4l-.3 .1-7.1 .5M340.8 152.7v.4l-.1 .1-7.3 .5M340.8 150.2v.4l-.3 .1-7.1 .5 .5 .3M340.8 151.5v.4M340.8 154v.4M340.8 156.5v.4"/>
<path d="M340.8 159v.2M353.8 144.3l.2 .1M353.8 144.2h.1M354 144.4l4.8 2M354.7 142.1l2.5 1.1M354.7 142.1l-.9 2.2M354.7 142.1h.1M354.8 142.1h-.1M354.8 142.1h.1M354.8 142l.2 .1M354.9 142.1l4.9 2-1 2.3M356.4 145.3l2.5 1"/>
<path d="M359.7 144.2l-2.5-1-.8 2.1-2.6-1M58.3 173.4l1.2 .5 .9 .7M58.4 172.9l.6-.3 .7-.1 1.5 .6 1.4 1.5 .8 1.7M58.7 172.7l.7-.3h.7l1.6 .8 1.4 1.7 .7 1.9M59.3 173.7l1.5 1.1M59.3 172.4l.7-.4h.8l.9 .4 1.1 .8 1.3 2 .3 2M59.4 172.3l.7-.5 1.1 .1 1.4 .7 .8 .9 .8 1.1 .3 1.4v1.3l-.5 .8M59.5 172.2v.1M60.2 173.2l1.4 1.1 1.1 1.6M60.3 171.8l-.1 .1M60.7 171.8h-.1M61 172.7l1 .6 1.1 1.1 .6 1.4 .2 1.1"/>
<path d="M61.3 171.9h-1l-.7 .3M61.9 175.5l-.8-1.1-1.1-1-1.2-.4-.9 .2 1.2-.3 1.1 .4 1.1 .9 1.1 1.6M62.2 172.4l1 .8 .9 1.3M63.9 174.1l.6 2.1-.1 1-.4 .8M98.7 165.9l2.8-.7a4.6 4.6 0 0 1 1.7 4.4l-.4 .9-2.7 .7-.4-.2-.8-1.2-.4-1.3-.1-1.5zM98.8 167.8l.3-.7 .5 .8 .3 1.4-.3 .6-.5-.8M99.4 167.6l-.6 .2 .3 1.3 .7-.1M102.8 170.5l.1 .4M102.9 170.4v29.4M104.4 165.8l.1-.5 .3-.1 .9 1.9 .1 1.7-.3 .3-.5-.4M105.1 165.6l-2.6 .6M105.9 168.5l-2.7 .6"/>
<path d="M109.2 160.3l2.5-.6 2.1 3-2.5 .6zM110.9 162.8h1.6M112.6 163l-.1-.2-1.3 .3M120 161.9v-.2l2.9 1.7M122 160.5l-2.3 1.2 3 1.8 2.4-1.4M125.1 162.1l4 1M125.1 162.1l-2.2 1.3M125.1 162.1a17.9 17.9 0 0 0 12.4 0M126.1 161.1a14.1 14.1 0 0 0 5.4 .9M129.1 163.1v1.9h4.3v-1.9M137.4 162.1l-4 1M137.5 162.2l2.3 1.2"/>
<path d="M138.2 160l-2.8 1.4-3.9 .6M140.4 160.4h.1M140.4 160.4l2.3 1.3-3 1.8-2.3-1.4M142.6 161.7l-2.8 1.7M159.5 175.4l2.6 1.6 .5 .7 .3 1v3.4l-.3 .7-.4 .5-2.7 1.5M285.4 163.8a.78 .78 0 0 0 1.1-.2l3-1.2a.91 .91 0 0 0 .9-.7l-1-2.5-5.1 2.1 1.1 2.5M314.1 162.3l-.1-.3 1-2.5 5.1 2.1-1 2.5a.85 .85 0 0 1-1.2-.2l-3.8-1.5M64 182.2v-4.8l-.7-1.1-9-5.1-1.2 .2-3.1 2-.3 .7v3.6l.4 1 .6 .8 9.1 5.2 1.1-.1 2.6-1.5M64.1 182.2l-.6 .8M102.9 183l-3.5 2-5.6 2.1-5 1.1-6.5 .5-5.9-.3-4.9-.8-5.3-1.6-4.2-2.1M108 201.8l1.1 .4 1.1 .8M108.2 201.3l.6-.3 .6-.1 1.4 .6 1.3 1.3 1 2"/>
<path d="M108.5 201.1l.7-.3h.7l1.6 .9 1.4 1.7 .6 1.8M108.9 200.9l.4-.6 1-.1 2.1 1.4 1 1.4 .6 1.1 .1 1.2-.3 .9M109 202.2l1.6 1.1M109.3 200.3l-.3 .2M109.5 200.5l-.2 .1M109.9 201.7l1.5 1 1 1.7M110.8 201.2l1 .5 1.1 1.3 .6 1.3 .1 1M111.3 200.7l-1.4-.3-.8 .4M111.7 203.9l-1-1.2-1.1-.9-1.1-.3-.8 .1 1-.3 1.4 .5 1.2 1 .9 1.4M113.8 206.2l-.2-1-.5-.4-9-5.2-1.3 .3-2.7 1.5-.6 .8v4.2l.5 1 .5 .6 9.2 5.2 .8-.1 2.8-1.6 .5-.9M113.8 206.2v4.4M149.2 204.7l9.3-5.3 .9 .1 3 1.7 .5 .9v4l-.7 1.5-9.5 5.4-.9-.2-3-1.9-.1-5z"/>
<path d="M149.2 204.6l.6-1.7 1.3-1.8 1.3-.7 .8 .1 .4 .3-.1-.2-.7-.4-1 .1-1.2 .7-.9 .8-.7 1-.4 1-.1 1.4 .2 .9M149.4 202.3l-.8 1.9 .1 1.9M151.1 212.4l-3.8 1.9-4.4 1.5-5.5 1.1-5.4 .4-5.7-.3-5.4-.9-4.6-1.4-4.8-2.2M151.4 200.6l-1 .6-.8 1.1-.6 1.2-.1 1.6M151.8 200.3h.1M152.3 201.1l-1.4 1-1 2.1M153.1 200.4l-1.3-.1-1.4 1.1-1.1 1.8-.4 1.8M153.1 200.4l.2 .1M153.2 201.6l-1 .6-.9 1.2M153.2 200.4l.2 .2M154.2 201l-1-.2-1 .3-1.4 1.5-.8 1.6M154.5 201.3l-1-.4-1.1 .4-1 .9-.9 1.7"/>
<path d="M154.7 201.4l-1.3 .4-1.2 1.1M154.8 201.4l-.7-.1-1 .3-1.5 1.7"/>
<circle cx="267.3" cy="112.8" r="7.5"/>
<circle cx="304.7" cy="100.7" r="1.63"/>
<circle cx="337.3" cy="112.8" r="7.5"/>
</g>
<g fill="#000" stroke="#000" stroke-width=".29">
<circle cx="288.8" cy="79.4" r=".24"/>
<circle cx="315.7" cy="79.4" r=".24"/>
<circle cx="305.1" cy="118.7" r=".24"/>
<circle cx="305.2" cy="121.4" r=".24"/>
<circle cx="102.5" cy="147.2" r=".24"/>
<circle cx="104.4" cy="146" r=".24"/>
<circle cx="104.4" cy="147.7" r=".24"/>
<circle cx="123.8" cy="142" r=".24"/>
<circle cx="244.8" cy="144.1" r=".24"/>
<circle cx="250.7" cy="144.3" r=".24"/>
<circle cx="353.8" cy="144.3" r=".24"/>
<circle cx="359.8" cy="144.1" r=".24"/>
</g>
<!-- layer: Border -->
<g fill="none" stroke="#000" stroke-width=".29">
<path d="M20 10.1h390v276.9h-390zM65 5.1v5M115 5.1v5M165 5.1v5M215 5.1v10M265 5.1v5M315 5.1v5M365 5.1v5M15 52.9h5M410 52.9h5M15 100.7h5M410 100.7h5"/>
<path d="M15 148.6h10M405 148.6h10M15 196.4h5M410 196.4h5M15 244.2h5M410 244.2h5M65 287v5M115 287v5M165 287v5M215 282.1v9.9M265 287v5M315 287v5"/>
<path d="M365 287v5"/>
</g>
<!-- layer: TitleBlock -->
<path d="M230 240.1h180v46.9h-180zM230 250h180M254 240.1v9.9M288 240.1v46.9M349 240.1v46.9M288 260.1h122M349 277.1h61M359 277.1v9.9M395 277.1v9.9" fill="none" stroke="#000" stroke-width=".36"/>
<!-- layer: BOM -->
<g fill="none" stroke="#000" stroke-width=".29">
<path d="M254.7 45.7l-4.7 12.2M279.3 46.1l-6.8 55.1M302.2 46.1l-.8 43.3M324.5 45.9l-7.4 30.3M346 45.3l-7 12.3M20 235h105v52h-105zM35 235v46.2M50 235v46.2M95 235v46.2M20 258.1h105M20 252.3h105M20 243.7h105"/>
<path d="M20 275.5h105M20 266.8h105M20 281.2h105"/>
<circle cx="257" cy="39.9" r="6.3"/>
<circle cx="280" cy="39.9" r="6.3"/>
<circle cx="302.3" cy="39.9" r="6.3"/>
<circle cx="326" cy="39.9" r="6.3"/>
<circle cx="349.1" cy="39.9" r="6.3"/>
</g>
<path d="M249.4 57.7l1.1 .4-1.8 3zM338.5 57.3l1 .6-2.2 2.7zM316.5 76.1l1.1 .3-1.4 3.2zM300.8 89.4h1.2l-.7 3.5zM272 101.1l1.1 .1-1 3.4z" fill="#000" stroke="#000" stroke-width=".29"/>
<g font-size="7">
<text x="255.2" y="42.4">4</text>
<text x="278.1" y="42.3">5</text>
<text x="300.6" y="42.4">1</text>
<text x="324.1" y="42.3">3</text>
<text x="347.2" y="42.4">2</text>
<text x="289" y="270.6">Micro3D Assembly</text>
<text x="367.5" y="272.3">OS-001</text>
</g>
<g font-size="4.9">
<text x="279.3" y="22.7">EXPLODED VIEW 1:1</text>
<text x="93.5" y="97.8">ISO VIEW 1:1</text>
<text x="231" y="248.5">R&amp;D</text>
<text x="289" y="248.5">Javier Gálvez</text>
<text x="326.2" y="248.5">9/07/2021</text>
<text x="350" y="248.5">Harold Vallejo</text>
<text x="350" y="258.6">Approved</text>
<text x="352.3" y="285.7">A</text>
<text x="360" y="285.5">09/07/2021</text>
<text x="399.1" y="285.7">1/1</text>
</g>
<g font-size="3.5">
<text x="39" y="8.8">1</text>
<text x="89" y="8.8">2</text>
<text x="139" y="8.8">3</text>
<text x="189" y="8.8">4</text>
<text x="239" y="8.8">5</text>
<text x="289" y="8.8">6</text>
<text x="339" y="8.8">7</text>
<text x="389" y="8.8">8</text>
<text x="16.3" y="30.2">A</text>
<text x="411.3" y="30.2">A</text>
<text x="16.3" y="78">B</text>
<text x="411.3" y="78">B</text>
<text x="16.2" y="125.9">C</text>
<text x="411.2" y="125.9">C</text>
<text x="16.2" y="173.7">D</text>
<text x="411.2" y="173.7">D</text>
<text x="16.3" y="221.6">E</text>
<text x="411.3" y="221.6">E</text>
<text x="16.4" y="269.4">F</text>
<text x="411.4" y="269.4">F</text>
<text x="39" y="290.8">1</text>
<text x="89" y="290.8">2</text>
<text x="139" y="290.8">3</text>
<text x="189" y="290.8">4</text>
<text x="239" y="290.8">5</text>
<text x="289" y="290.8">6</text>
<text x="339" y="290.8">7</text>
<text x="389" y="290.8">8</text>
</g>
<g font-size="2.9">
<text x="26.7" y="238.6">5</text>
<text x="41.7" y="238.6">2</text>
<text x="51.3" y="238.6">Phone screw</text>
<text x="96.4" y="238.7">Orgasol® Invent Sm</text>
<text x="96.4" y="242.2">ooth - PA 12</text>
<text x="26.7" y="247.3">4</text>
<text x="41.7" y="247.3">4</text>
<text x="51.2" y="250.8">10.9</text>
<text x="51.3" y="247.3">DIN 912 - d M3 x p 0.5 - l 20 -</text>
<text x="96.5" y="247.3">Acero</text>
<text x="26.7" y="255.9">3</text>
<text x="41.7" y="255.9">4</text>
<text x="51.4" y="256">O-02</text>
<text x="96.5" y="255.9">Acero</text>
<text x="26.7" y="261.7">2</text>
<text x="41.7" y="261.7">6</text>
<text x="51.4" y="261.8">Screw</text>
<text x="96.4" y="261.8">Orgasol® Invent Sm</text>
<text x="96.4" y="265.3">ooth - PA 12</text>
<text x="26.8" y="270.4">1</text>
<text x="41.8" y="270.4">1</text>
<text x="51.3" y="270.4">Micro3D Base</text>
<text x="96.4" y="270.4">Orgasol® Invent Sm</text>
<text x="96.4" y="273.9">ooth - PA 12</text>
<text x="21.5" y="279.4">elemento</text>
<text x="40.6" y="279.4">ctd</text>
<text x="61.6" y="279.1">número de pieza</text>
<text x="104.8" y="279.4">material</text>
<text x="62.7" y="284.9">Lista de piezas</text>
</g>
<g font-size="2.5">
<text x="231" y="242.9">Dept.</text>
<text x="255" y="242.9">Technical reference</text>
<text x="289" y="242.9">Created by</text>
<text x="350" y="242.9">Approved by</text>
<text x="289" y="252.8">Document type</text>
<text x="350" y="252.8">Document status</text>
<text x="289" y="262.9">Title</text>
<text x="350" y="262.9">DWG No.</text>
<text x="350" y="279.9">Rev.</text>
<text x="360" y="279.9">Date of issue</text>
<text x="396" y="279.9">Sheet</text>
</g>
</svg>
